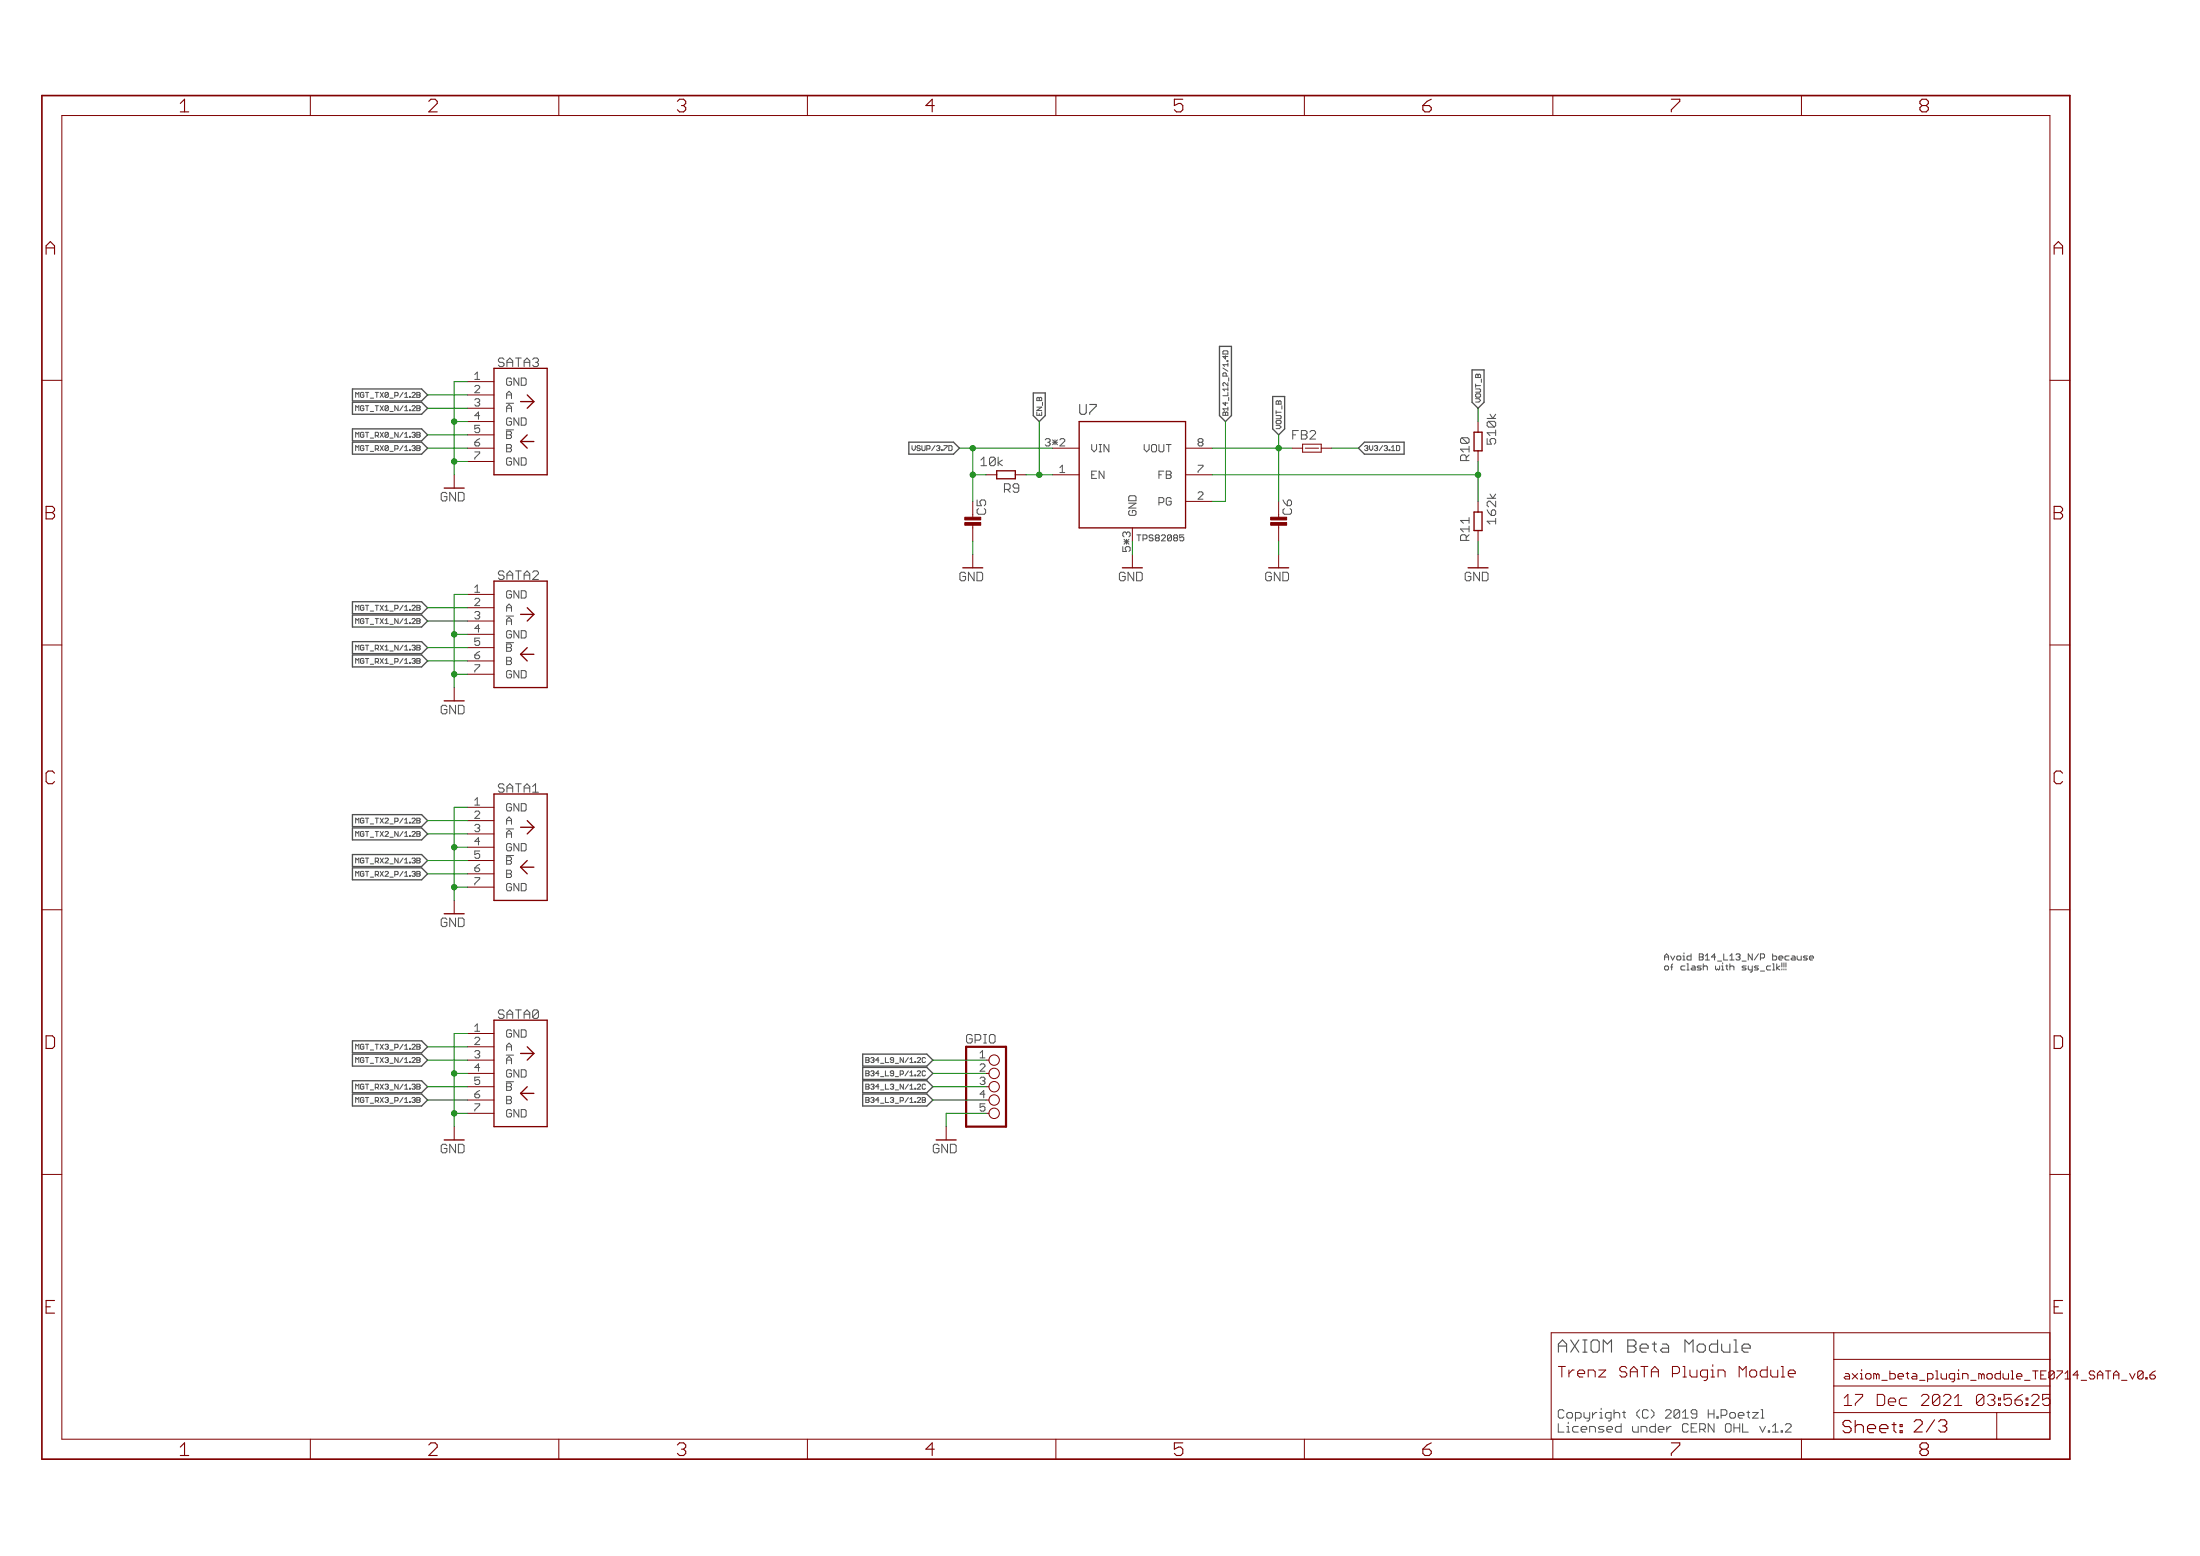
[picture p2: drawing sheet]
<svg xmlns="http://www.w3.org/2000/svg" width="420mm" height="297mm" viewBox="0 0 420 297" stroke-linecap="round" stroke-linejoin="round" font-family="sans-serif">
<path d="M206.2 77.2v1.6l.3 .3h.6M297.6 257h1.6M298.4 255.8l-.8 .8v1.5" fill="none" stroke="#505050" stroke-width=".21"/>
<g fill="none" stroke="#505050" stroke-width=".19">
<path d="M67.9 75.9v-1l.3 .3 .3-.3v1M67.9 78.4v-1l.3 .4 .3-.4v1M69.2 77.9h.3M69.5 75.1l-.2-.2h-.3l-.1 .2v.6l.1 .2h.3l.2-.2v-.3h-.3M69.5 77.6l-.2-.2h-.3l-.1 .2v.6l.1 .2h.3l.2-.2M90.7 73.8l.2-.2h.5l.2 .2v.2l-.9 1h.9M90.7 71.5l.4-.5v1.4M90.7 72.4h.9M90.7 76.3l.2-.2h.5l.2 .2M90.7 77.3l.2 .2h.5l.2-.2M91.1 76.8h.3M91.4 76.8l.2 .2"/>
<path d="M91.6 76.6l-.2 .2M91.6 79.4h-.9l.7-.7v1.4M95.2 69.7l.3 .3h.5M96 68.3h-.5l-.3 .3v.3l.3 .3h.5M96.7 77h1.4M96.8 76.1v-.9l.4-.5 .5 .5v.9M96.8 75.4h.9M96.8 77.9h.9M97.2 72.9h.5M97.7 72.4l-.2-.2h-.5l-.2 .2v.9l.2 .3h.5l.2-.3M97.7 77.7l-.5-.5-.4 .5v.9M198 78.7v.6h.9"/>
<path d="M198 77.7h.9l-.9 .7h.9M198.5 76l-.2-.1-.3 .1v.5h.9M198.5 76l.1-.1 .3 .1M198.5 76v.5M198.5 79v.3M233.6 67.1l.1-.1h.6l.2 .1v.5h-.9zM233.6 75.5h.9M233.6 70.3l.9 .6M233.7 73.7l-.1-.2v-.3l.1-.2 .8 .7M234 78.8l-.3-.1-.1 .1v.5h.9M234 78.8l.2-.1 .3 .1M234 67.9v.6l-.4-.4h.9"/>
<path d="M234 76.8v.6l-.4-.5h.9M234 78.8v.5M234.2 71.8v-.5l-.2-.1-.4 .1v.5h.9M234.5 78h-.9l.3 .4M234.5 74.3h-.9l.3 .3M234.5 69.6h-.9l.3 .3M234.5 68.8h-.2v.2h.2M243.7 79.3h.8l.2 .2M243.7 78.4v.6M243.7 78.7h1M244.2 76.7l-.3-.2-.2 .2v.5h1M244.2 76.7l.1-.2 .4 .2"/>
<path d="M244.2 76.7v.5M244.7 79.8l-.2 .1h-.8M281.8 76.1h.6l.4 .3-.4 .4h-.6M281.8 73.3v.6M281.8 74.3h.8l.2 .1M281.8 73.6h1M282.3 71.6l-.2-.2-.3 .2v.5h1M282.3 71.6l.1-.2 .4 .2M282.3 71.6v.5M282.8 75.3l-.2-.1h-.6l-.2 .1v.3l.2 .2h.6l.2-.2M282.8 74.7l-.2 .2h-.8M284 79.9h1.6"/>
<path d="M67.9 83.5v-1l.3 .3 .3-.3v1M67.9 86v-.9l.3 .3 .3-.3v.9M69.2 83h.3M69.3 82.5h-.3l-.1 .2v.6l.1 .2h.3M69.5 85.2l-.2-.1h-.3l-.1 .1v.7l.1 .1h.3l.2-.1v-.3h-.3M84.8 94.8h.5M85.1 94h-.6l-.2 .3v1.1l.2 .2h.6M90.7 86.3h.9v.2l-.9 .9v.3M90.7 84.4v.5l.2 .2h.5l.2-.2M90.7 84.4h.7l.2 .3M91.6 81.2h-.9v.7l.4-.2h.3l.2 .2v.5l-.2 .2h-.5l-.2-.2M91.6 83.7l-.9 .7"/>
<path d="M96.7 82.1h1.4M96.8 83h.7M96.8 85.6h.7M97.2 80.5h.5M97.2 88.1h.5M97.5 83l.2 .2M97.5 85.6l.2 .2M97.7 80l-.2-.2h-.5l-.2 .2v.9l.2 .3h.5l.2-.3M97.7 82.5l-.2-.2h-.7v1.4h.7l.2-.2M97.7 85.1l-.2-.2h-.7v1.4h.7l.2-.3M97.7 87.6l-.2-.2h-.5l-.2 .2v1l.2 .2h.5l.2-.2M97.7 82.8l-.2 .2"/>
<path d="M97.7 85.3l-.2 .3M174.2 85.1v.6l.3 .3 .3-.3v-.6M175.1 85.9l.2 .1h.3M175.6 85.1h-.3l-.2 .1 .2 .4h.3M186.6 95.4v1.1h.8M186.9 97.1l-.3 .2v.6l.3 .3h1.1M187.3 87.8l.6-.5v1.6M187.3 88.9h1.1M191.8 93.4h.9M192.4 93.4l.5 .6M192.7 92.4h-.9v1.6M199.6 84l.3-.3h.4l.3 .3v.2l-.3 .2"/>
<path d="M200.1 84.4h.2M200.3 84.4l.3 .3v.2l-.3 .2h-.4l-.3-.2M202.4 89.3l.5-.5v1.4M202.4 90.2h.9M208.5 84.9v.9l.5 .5 .4-.5M208.5 90.6h.5M209.4 89.9h-.9v1.4h.9M215.6 96.1h1.4l-1.4 .9h1.4M215.8 97.5l-.2 .2v.4l.2 .3h.9M216.7 94.6h-.9l-.2 .3v.7h1.4M218.5 84.9v.9l.5 .5M221.3 90.6h.5"/>
<path d="M222.3 89.9h-1v1.4M222.3 95.2l-.3-.2h-.7v1.4M222.3 95.7l-.3 .2h-.7M228.8 88.8h.9v.2l-.9 1v.2M228.8 94.1l.2-.2h.5l.2 .2v.3l-.9 .9h.9M229 84.4l-.2 .3v.2l.2 .2h.5l.2-.2M229 84.4h.5M229.5 84.4l.2 .3M229.7 84l-.2-.3h-.5l-.2 .3v.2l.2 .2M229.7 84.2l-.2 .2M243.7 81.2h.6l.4 .3-.4 .3h-.6M244.7 80.4l-.2-.1h-.6l-.2 .1v.3l.2 .2h.6l.2-.2"/>
<path d="M245 95.4l.3 .6 .6 .5M245.3 97.1l-.3 .2v.6l.3 .3h1.1M246.9 83h.5M248 82.2h-1.1v1.6M260.6 85.2l.2-.1h.3l.1 .1-.1 .4M260.9 85.6h.2M261.1 85.6l.1 .1-.1 .3h-.3l-.2-.1M261.6 85.1v.6l.3 .3M278.9 83.8l.3-.2 1.1 1h-1.1l-.3-.2zM279.2 83.6h1.1M279.7 86.8h-.5l-.3 .3v.8h1.7M280.6 99.4h-1.7l.6 .5"/>
<path d="M280.6 85.7h-1.7l.6 .6M284 97.3l.3 .6 .5 .5M284 80.7l.3-.3 1.1 1.1h-1.1l-.3-.2zM284 83.7v1.1h.8M284 95.1h1.6M284.3 80.4h1.1M284.6 95.7h-.3l-.3 .2v.6l.3 .3M285.6 99.5h-1.6l.6 .5M285.6 82.6h-1.6l.6 .6M67.9 116.5v-1l.3 .4 .3-.4v1M67.9 119v-.9l.3 .3 .3-.3v.9M69.2 118.6h.3"/>
<path d="M69.5 115.7l-.2-.2h-.3l-.1 .2v.6l.1 .2h.3l.2-.2v-.3h-.3M69.5 118.3l-.2-.2h-.3l-.1 .2v.6l.1 .1h.3l.2-.1M90.7 112.1l.4-.4v1.4M90.7 114.4l.2-.2h.5l.2 .2v.3l-.9 .9h.9M90.7 113.1h.9M90.7 117l.2-.3h.5l.2 .3M90.7 117.9l.2 .3h.5l.2-.3M91.1 117.5h.3M91.4 117.5l.2 .2M91.6 120h-.9l.7-.7v1.4M91.6 117.2l-.2 .3M95.2 110.3l.3 .3h.5"/>
<path d="M96 109h-.5l-.3 .3v.2l.3 .3h.5M96.7 117.6h1.4M96.8 116.7v-.9l.4-.5 .5 .5v.9M96.8 116h.9M96.8 118.6h.9M97.2 113.5h.5M97.7 113l-.2-.2h-.5l-.2 .2v.9l.2 .3h.5l.2-.3M97.7 118.3l-.5-.4-.4 .4v1M183.9 110h.5M184.1 109.2h-.5l-.3 .3v1.1l.3 .3h.5M214.3 110h.6M214.4 104.4v.9h.7l-.2-.5v-.2l.2-.2"/>
<path d="M214.6 109.2h-.5l-.3 .3v1.1l.3 .3h.5M214.7 103l.9 .9M214.7 103.4h.9M215.1 101.8l-.2-.2h-.2l-.3 .2v.5l.3 .2M215.6 103l-.9 .9M218.3 102.9h.6M218.9 102.1h-.6v1.2M242.3 110h.5M242.5 109.2h-.5l-.3 .3v1.1l.3 .3h.5M279.7 102.1h-.5l-.3 .2v.9h1.7M280.4 110h.5M280.6 101h-1.7l.6 .5"/>
<path d="M280.6 109.2h-.5l-.3 .3v1.1l.3 .3h.5M67.9 124.1v-.9l.3 .3 .3-.3v.9M67.9 126.6v-.9l.3 .3 .3-.3v.9M69.2 123.6h.3M69.3 123.2h-.3l-.1 .1v.7l.1 .1h.3M69.5 125.9l-.2-.2h-.3l-.1 .2v.6l.1 .1 .5-.1v-.3h-.3M84.8 135.4h.5M85.1 134.6h-.6l-.2 .3v1.1l.2 .3h.6M90.7 125.1h.7l.2 .2v.2l-.2 .3h-.5l-.2-.3zM90.7 126.9h.9M91.6 121.8h-.9v.7l.7-.2 .2 .2v.5l-.2 .2h-.5l-.2-.2M91.6 127.1l-.9 1v.2"/>
<path d="M91.6 124.4l-.9 .7M96.7 122.7h1.4M96.8 123.6h.7M96.8 126.2h.7M97.2 121.1h.5M97.2 128.7h.5M97.5 123.6l.2 .3M97.5 126.2l.2 .2M97.7 120.6l-.2-.2h-.5l-.2 .2v1l.2 .2h.5l.2-.2M97.7 123.2l-.2-.3h-.7v1.4h.7l.2-.2M97.7 125.7l-.2-.2h-.7v1.4h.7l.2-.3M97.7 128.2l-.2-.2h-.5l-.2 .2v1l.2 .2h.5l.2-.2"/>
<path d="M97.7 123.4l-.2 .2M97.7 125.9l-.2 .3M67.9 157.1v-.9l.3 .3 .3-.3v.9M67.9 159.7v-1l.3 .3 .3-.3v1M69.2 159.2h.3M69.5 156.3l-.2-.1h-.3l-.1 .1v.7l.1 .1 .5-.1v-.3h-.3M69.5 158.9l-.2-.2h-.3l-.1 .2v.6l.1 .2 .5-.2M90.7 152.8l.4-.5v1.4M90.7 155.1l.2-.3h.5l.2 .3v.2l-.9 .9h.9M90.7 157.6l.2-.2h.5l.2 .2v.2l-.2 .3M90.7 153.7h.9M91.1 158.1h.3"/>
<path d="M91.4 158.1l.2 .2v.2l-.2 .3h-.5l-.2-.3M95.2 151l.3 .2h.5M96 149.6h-.5l-.3 .3v.3l.3 .2h.5M96.7 158.2h1.4M96.8 157.4v-1l.4-.4 .5 .4v1M96.8 156.7h.9M96.8 159.2h.9M97.2 154.1h.5M97.7 153.6l-.2-.2h-.5l-.2 .2v1l.2 .2h.5l.2-.2M97.7 159l-.5-.5-.4 .5v.9M67.9 164.7v-.9l.3 .3 .3-.3v.9M67.9 167.3v-1l.3 .4 .3-.4v1"/>
<path d="M69.2 164.3h.3M69.3 163.8h-.3l-.1 .2v.6l.1 .1h.3M69.5 166.5l-.2-.2h-.3l-.1 .2v.6l.1 .2 .5-.2v-.3h-.3M84.8 176.1h.5M85.1 175.3h-.6l-.2 .2v1.1l.2 .3h.6M90.7 165.7h.7l.2 .2v.3l-.2 .2h-.5l-.2-.2zM90.7 167.5h.9v.3l-.9 .9v.2M91.6 162.5h-.9v.7l.4-.3h.3l.2 .3v.4l-.2 .3h-.5l-.2-.3M91.6 160.6h-.9l.7-.7v1.4M91.6 165l-.9 .7M96.7 163.3h1.4M96.8 164.3h.7"/>
<path d="M96.8 166.8h.7M97.2 161.7h.5M97.2 169.4h.5M97.5 164.3l.2 .2M97.5 166.8l.2 .2M97.7 161.3l-.2-.3h-.5l-.2 .3v.9l.2 .2h.5l.2-.2M97.7 163.8l-.2-.2h-.7v1.4h.7l.2-.3M97.7 166.3l-.2-.2h-.7v1.4h.7l.2-.2M97.7 168.9l-.2-.2h-.5l-.2 .2v.9l.2 .3h.5l.2-.3M97.7 164l-.2 .3M97.7 166.6l-.2 .2M69.5 199.5l-.2-.2h-.3l-.1 .2v.6l.1 .2h.3l.2-.2v-.3h-.3"/>
<path d="M90.7 195.9l.4-.4v1.4M90.7 198.2l.2-.2h.5l.2 .2v.3l-.9 .9h.9M90.7 196.9h.9M95.2 194.1l.3 .3h.5M96 192.8h-.5l-.3 .3v.2l.3 .3h.5M96.8 199.8h.9M97.2 197.3h.5M97.7 196.8l-.2-.2h-.5l-.2 .2v1l.2 .2h.5l.2-.2M185.1 198.3h.6M185.4 197.5h-.6l-.2 .3v1l.2 .3h.6M317.9 183.3v-.8l.4-.4 .4 .4v.8M317.9 182.7h.8"/>
<path d="M318.1 184.4h.4l.2 .2v.4l-.2 .2h-.4l-.2-.2v-.4zM339.9 184.4l-.6 .4 .6 .4M340.3 183.8v.8M340.3 185v.2M340.7 183.8v.8M340.7 185v.2M341.1 183.8v.8M341.1 185v.2M344.6 182.9h.4l.2 .2-.2 .2h-.6M344.6 182.5h.6M345.6 182.9h.8l-.2-.4h-.4l-.2 .2v.4l.2 .2h.4M67.9 200.3v-1l.3 .4 .3-.4v1"/>
<path d="M67.9 202.8v-.9l.3 .3 .3-.3v.9M67.9 207.9v-.9l.3 .3 .3-.3v.9M67.9 210.5v-1l.3 .3 .3-.3v1M69.2 202.4h.3M69.2 207.5h.3M69.3 207h-.3l-.1 .1v.7l.1 .1h.3M69.5 209.7l-.2-.2h-.3l-.1 .2v.6l.1 .2h.3l.2-.2v-.3h-.3M69.5 202.1l-.2-.2h-.3l-.1 .2v.6l.1 .1h.3l.2-.1M84.8 219.2h.5M85.1 218.4h-.6l-.2 .3v1.1l.2 .3h.6M90.7 200.8l.2-.2h.5l.2 .2v.2l-.2 .3M90.7 208.9h.7l.2 .2v.2l-.2 .3h-.5l-.2-.3z"/>
<path d="M90.7 210.7h.9v.2l-.9 1v.2M91.1 201.3h.3M91.4 201.3l.2 .2v.2l-.2 .3h-.5l-.2-.3M91.6 205.6h-.9v.7l.4-.2h.3l.2 .2v.5l-.2 .2h-.5l-.2-.2M91.6 203.8h-.9l.7-.7v1.4M91.6 208.2l-.9 .7M96.7 201.4h1.4M96.7 206.5h1.4M96.8 200.5v-.9l.4-.5 .5 .5v.9M96.8 202.4h.9M96.8 207.5h.7M96.8 210h.7"/>
<path d="M97.2 204.9h.5M97.2 212.5h.5M97.5 207.5l.2 .2M97.5 210l.2 .2M97.7 202.1l-.5-.4-.4 .4v1M97.7 204.4l-.2-.2h-.5l-.2 .2v1l.2 .2h.5l.2-.2M97.7 207l-.2-.2h-.7v1.4h.7l.2-.3M97.7 209.5l-.2-.2h-.7v1.4h.7l.2-.2M97.7 212.1l-.2-.3h-.5l-.2 .3v.9l.2 .2h.5l.2-.2M97.7 207.2l-.2 .3M97.7 209.8l-.2 .2M165.4 202.4h.4"/>
<path d="M165.4 204.9h.4M165.4 207.5h.4M165.4 210h.4M165.4 201.9h.4l.2 .2-.2 .3 .2 .3-.2 .1h-.4zM165.4 207h.4l.2 .1-.2 .4 .2 .3-.2 .1h-.4zM165.4 209.5h.4l.2 .2-.2 .3 .2 .3-.2 .2h-.4zM165.4 204.4h.4l.2 .2-.2 .3 .2 .3-.2 .2h-.4zM166.3 202.1l.2-.2h.3l.1 .2-.1 .3M166.3 207.1l.2-.1h.3l.1 .1-.1 .4M166.3 209.7l.2-.2h.3l.1 .2-.1 .3M166.3 204.6l.2-.2h.3l.1 .2-.1 .3M166.6 202.4h.2"/>
<path d="M166.6 204.9h.2M166.6 207.5h.2M166.6 210h.2M166.8 202.4l.1 .1-.1 .3h-.3l-.2-.1M166.8 207.5l.1 .1-.1 .3h-.3l-.2-.1M166.8 210l.1 .1-.1 .4h-.3l-.2-.2M166.8 204.9l.1 .2-.1 .3h-.3l-.2-.2M167.7 201.9l-.5 .5h.7M167.7 204.4l-.5 .5h.7M167.7 207l-.5 .5h.7M167.7 209.5l-.5 .5h.7M178.8 219.2h.5"/>
<path d="M179 218.4h-.5l-.3 .3v1.1l.3 .3h.5M187.2 202h.9M187.2 205.9l.2-.3h.5l.2 .3M187.2 206.8l.2 .2h.5l.2-.2M187.2 201l.4-.4v1.4M187.2 203.3l.2-.2h.5l.2 .2M187.2 211.9l.2 .2h.5l.2-.2M187.6 206.3h.3M187.9 206.3l.2 .3M188.1 208.9h-.9l.7-.7v1.4M188.1 210.7h-.9v.7l.4-.2h.3l.2 .2M188.1 203.6l-.9 .9h.9"/>
<path d="M188.1 206.1l-.2 .2M297.6 271.8v1.6h1.1M298.4 269.1h-.5l-.3 .3v1.1l.3 .2h.5M334.7 269.6h1.1l-1.1 1.1M336.3 269.1h.3v1.6M340.2 273.1h.2v.3h-.2zM341 272l.2-.2h.6l.3 .2v.3l-1.1 1.1h1.1"/>
</g>
<g fill="none" stroke="#505050" stroke-width=".25">
<path d="M81.7 75.4l-1.2-1.1h-13.2v2.2h13.2M81.7 77.9l-1.2-1.1h-13.2v2.3h13.2M197.3 75h2.3v4.3l-1.1 1.2-1.2-1.2zM232.9 66.1h2.3v13.2l-1.2 1.2-1.1-1.2zM243.1 75.7h2.2v6.2l-1.1 1.1-1.1-1.1zM281.1 70.6h2.3v6.2l-1.1 1.1-1.2-1.1zM81.7 83l-1.2-1.1h-13.2v2.3h13.2M81.7 85.6l-1.2-1.2h-13.2v2.3h13.2M173.6 84.4h8.5l1.1 1.2-1.1 1.1h-8.5zM259.4 85.6l1.2-1.2h7.6v2.3h-7.6zM81.7 116l-1.2-1.1h-13.2v2.3h13.2M81.7 118.6l-1.2-1.2h-13.2v2.3h13.2"/>
<path d="M81.7 123.6l-1.2-1.1h-13.2v2.3h13.2M81.7 126.2l-1.2-1.2h-13.2v2.3h13.2M81.7 156.7l-1.2-1.2h-13.2v2.3h13.2M81.7 159.2l-1.2-1.1h-13.2v2.2h13.2M81.7 164.3l-1.2-1.2h-13.2v2.3h13.2M81.7 166.8l-1.2-1.1h-13.2v2.3h13.2M81.7 199.8l-1.2-1.1h-13.2v2.3h13.2M81.7 202.4l-1.2-1.2h-13.2v2.3h13.2M81.7 207.5l-1.2-1.2h-13.2v2.3h13.2M81.7 210l-1.2-1.1h-13.2v2.2h13.2M178.2 202.4l-1.2-1.2h-12.2v2.3h12.2M178.2 207.5l-1.2-1.2h-12.2v2.3h12.2"/>
<path d="M178.2 210l-1.2-1.1h-12.2v2.2h12.2M178.2 204.9l-1.2-1.1h-12.2v2.3h12.2"/>
</g>
<g fill="none" stroke="#800000" stroke-width=".19">
<path d="M59.3 18.2v3.9M106.7 18.2v3.9M154.2 18.2v3.9M201.7 18.2v3.9M249.1 18.2v3.9M296.6 18.2v3.9M344 18.2v3.9M11.8 22.1h379.7v252.6h-379.7zM8 72.6h3.8M89.3 72.9h5M89.3 75.4h5M89.3 77.9h5"/>
<path d="M391.5 72.6h3.8M86.7 90.6v2.6M89.3 80.5h5M89.3 83h5M89.3 85.6h5M89.3 88.1h5M185.8 95.7v3M188.3 90.6h2.1M193.9 90.6h2M201 85.6h5.1M201 90.6h5.1M226.4 85.6h5.1"/>
<path d="M226.4 95.7h5.1M226.4 90.6h5.1M244.2 95.7v3M246.7 85.6h2.1M248.8 84.8h3.5v1.5h-3.5zM249.3 85.6h2.5M252.3 85.6h2.1M282.3 80.5v2M282.3 95.7v2M89.3 113.5h5M89.3 116h5M89.3 118.6h5"/>
<path d="M185.8 100.3v3M185.8 105.9v2.5M216.3 105.9v2.5M244.2 100.3v3M244.2 105.9v2.5M282.3 105.9v2.5M8 123.1h3.8M86.7 131.3v2.5M89.3 121.1h5M89.3 123.6h5M89.3 126.2h5M89.3 128.7h5"/>
<path d="M391.5 123.1h3.8M89.3 154.1h5M89.3 156.7h5M89.3 159.2h5M8 173.7h3.8M86.7 171.9v2.5M89.3 161.7h5M89.3 164.3h5M89.3 166.8h5M89.3 169.4h5M391.5 173.7h3.8M89.3 197.3h5"/>
<path d="M89.3 199.8h5M86.7 215.1v2.5M89.3 202.4h5M89.3 204.9h5M89.3 207.5h5M89.3 210h5M89.3 212.5h5M180.7 215.1v2.5M8 224.2h3.8M391.5 224.2h3.8M350.2 254.4v20.3M350.2 259.5h41.3"/>
<path d="M391.5 254.4h-95.3v20.3M59.3 274.7v3.9M106.7 274.7v3.9M154.2 274.7v3.9M201.7 274.7v3.9M249.1 274.7v3.9M296.6 274.7v3.9M297.6 260.9h1.4M340.2 260.9h.3v2M340.2 262.9h.6M341.5 262.2h1.4v-.3l-.4-.4h-.6l-.4 .4v.6l.4 .4h.6M344 274.7v3.9"/>
<path d="M350.2 269.7h41.3M350.2 264.6h41.3M352.2 268.3h1.4M352.4 262.2h.6M352.9 266.2l-.7 .7M353.2 262.7h-.8l-.2 .3 .2 .2h.8M381.3 269.7v5M390.1 266.2h1.4M390.1 267.3l.7-.4h.4l.3 .4M391.5 267.9l-.3 .4h-.7M410.6 262.5h.8l.2 .2v.3l-.2 .2h-.6l-.2-.2zM411.6 261.7l-.5 .3-.5 .5"/>
<circle cx="189.9" cy="202.4" r=".99"/>
<circle cx="189.9" cy="204.9" r=".99"/>
<circle cx="189.9" cy="207.5" r=".99"/>
<circle cx="189.9" cy="210" r=".99"/>
<circle cx="189.9" cy="212.5" r=".99"/>
</g>
<g fill="none" stroke="#800000" stroke-width=".21">
<path d="M35.2 18.9l-.8 .8M82.3 18.9l-.4 .4M83.5 19.7l-1.6 1.7h1.6M129.8 18.9l-.4 .4M178 18.9l-1.2 1.3h1.6M225.9 18.9h-1.6v1.3l.8-.5M272.5 19.3l-.8 .9M319.2 18.9h1.6M320.8 19.3l-1.6 1.7v.4M367.1 18.9l-.4 .4v.4l.4 .5-.4 .4v.4l.4 .4M34.4 21.4h1.6M129.4 21l.4 .4"/>
<path d="M224.3 21l.4 .4M271.7 20.2v.8l.4 .4M271.7 20.2h1.2M8.8 47.3h1.6M9.6 46.1l-.8 .8v1.6M392.3 47.3h1.6M393.1 46.1l-.8 .8v1.6M8.8 97.9h1.2M10 96.7h-1.2v2.4h1.2M392.3 97.9h1.2M393.5 96.7h-1.2v2.4h1.2M9.2 147.2l-.4 .4v1.6l.4 .4"/>
<path d="M392.7 147.2l-.4 .4v1.6l.4 .4M10 197.7h-1.2v2.5h1.2M393.5 197.7h-1.2v2.5h1.2M8.8 249.5h.8M10.4 248.3h-1.6v2.4h1.6M392.3 249.5h.8M393.9 248.3h-1.6v2.4h1.6M34.4 277.9h1.6M35.2 275.4l-.8 .8M82.3 275.4l-.4 .4M83.5 276.2l-1.6 1.7h1.6M129.4 277.5l.4 .4"/>
<path d="M129.8 275.4l-.4 .4M178 275.4l-1.2 1.2h1.6M224.3 277.5l.4 .4M225.9 275.4h-1.6v1.2l.8-.4M271.7 276.6h1.2M271.7 276.6v.9l.4 .4M272.5 275.8l-.8 .8M319.2 275.4h1.6M320.8 275.8l-1.6 1.7v.4M352 273.1l.4 .4M352.4 271.2l-.4 .3v.4l.4 .4M367.1 275.4l-.4 .4v.4l.4 .4-.4 .5v.4l.4 .4"/>
</g>
<path d="M8 18.2h387.3v260.4h-387.3z" fill="none" stroke="#800000" stroke-width=".32"/>
<g fill="none" stroke="#800000" stroke-width=".25">
<path d="M94.3 70.3h10.2v20.3h-10.2zM99.4 76.7h2.6M100.7 75.4l1.3 1.3M102 76.7l-1.3 1.2M84.8 93.2h3.8M99.4 84.3l1.3 1.3M99.4 84.3h2.6M100.7 83l-1.3 1.3M190.4 89.9v1.5h3.5v-1.5M206.1 80.5h20.3v20.3h-20.3zM282.3 97.7h.7v3.6h-.7M282.3 82.5h.7v3.6h-.7"/>
<path d="M94.3 110.9h10.2v20.4h-10.2zM99.4 117.3h2.6M100.7 116l1.3 1.3M102 117.3l-1.3 1.3M183.9 108.4h3.8M214.4 108.4h3.8M242.3 108.4h3.8M280.4 108.4h3.8M84.8 133.8h3.8M99.4 124.9l1.3 1.3M99.4 124.9h2.6M100.7 123.6l-1.3 1.3"/>
<path d="M94.3 151.6h10.2v20.3h-10.2zM99.4 157.9h2.6M100.7 156.7l1.3 1.2M102 157.9l-1.3 1.3M84.8 174.4h3.8M99.4 165.5l1.3 1.3M99.4 165.5h2.6M100.7 164.3l-1.3 1.2M94.3 194.8h10.2v20.3h-10.2zM100.7 199.8l1.3 1.3M84.8 217.6h3.8M99.4 201.1h2.6"/>
<path d="M99.4 208.7l1.3 1.3M99.4 208.7h2.6M100.7 207.5l-1.3 1.2M102 201.1l-1.3 1.3M178.8 217.6h3.8"/>
</g>
<g fill="#800000" stroke="#800000" stroke-width=".19">
<path d="M242.7 99.8h3v.5h-3z"/>
<path d="M242.7 98.7h3v.6h-3z"/>
<path d="M184.3 99.8h3v.5h-3z"/>
<path d="M184.3 98.7h3v.6h-3z"/>
</g>
<path d="M184.5 199.8h7.6v15.3h-7.6z" fill="none" stroke="#800000" stroke-width=".42"/>
<g fill="none" stroke="#008000" stroke-width=".19">
<path d="M81.7 75.4h7.6M81.7 77.9h7.6M89.3 72.9h-2.6v17.7M282.3 77.9v2.6M81.7 83h7.6M81.7 85.6h7.6M86.7 88.1h2.6M86.7 80.5h2.6M183.2 85.6h17.8M185.8 85.6v10.1M185.8 90.6h2.5M195.9 90.6h5.1"/>
<path d="M198.5 80.5v10.1M231.5 85.6h15.2M231.5 90.6h50.8M234 80.5v15.2h-2.5M244.2 83v12.7M254.4 85.6h5M282.3 88.1v7.6M81.7 116h7.6M81.7 118.6h7.6M89.3 113.5h-2.6v17.8M185.8 103.3v2.6M216.3 103.3v2.6"/>
<path d="M244.2 103.3v2.6M282.3 103.3v2.6M81.7 123.6h7.6M81.7 126.2h7.6M86.7 128.7h2.6M86.7 121.1h2.6M81.7 156.7h7.6M81.7 159.2h7.6M89.3 154.1h-2.6v17.8M81.7 164.3h7.6M81.7 166.8h7.6M86.7 169.4h2.6"/>
<path d="M86.7 161.7h2.6M81.7 199.8h7.6M89.3 197.3h-2.6v17.8M81.7 202.4h7.6M81.7 207.5h7.6M81.7 210h7.6M86.7 212.5h2.6M86.7 204.9h2.6M178.2 204.9h10.1M178.2 202.4h10.1M178.2 207.5h10.1M178.2 210h10.1"/>
<path d="M188.3 212.5h-7.6v2.6"/>
</g>
<g fill="#008000" stroke="#008000" stroke-width=".19">
<circle cx="86.7" cy="88.1" r=".51"/>
<circle cx="86.7" cy="80.5" r=".51"/>
<circle cx="86.7" cy="128.7" r=".51"/>
<circle cx="86.7" cy="121.1" r=".51"/>
<circle cx="86.7" cy="169.4" r=".51"/>
<circle cx="86.7" cy="161.7" r=".51"/>
<circle cx="86.7" cy="212.5" r=".51"/>
<circle cx="86.7" cy="204.9" r=".51"/>
<circle cx="244.2" cy="85.6" r=".51"/>
<circle cx="198.5" cy="90.6" r=".51"/>
<circle cx="282.3" cy="90.6" r=".51"/>
<circle cx="185.8" cy="85.6" r=".51"/>
<circle cx="185.8" cy="90.6" r=".51"/>
</g>
<g font-size="3.7" fill="#800000">
<text x="35.8" y="21.4">1</text>
<text x="83.3" y="21.4">2</text>
<text x="130.7" y="21.4">3</text>
<text x="178.2" y="21.4">4</text>
<text x="225.7" y="21.4">5</text>
<text x="273.1" y="21.4">6</text>
<text x="320.6" y="21.4">7</text>
<text x="368" y="21.4">8</text>
<text x="10.1" y="48.6">A</text>
<text x="393.6" y="48.6">A</text>
<text x="10.1" y="99.2">B</text>
<text x="393.6" y="99.2">B</text>
<text x="10.1" y="149.7">C</text>
<text x="393.6" y="149.7">C</text>
<text x="9.9" y="200.2">D</text>
<text x="393.4" y="200.2">D</text>
<text x="35.8" y="277.9">1</text>
<text x="83.3" y="277.9">2</text>
<text x="130.7" y="277.9">3</text>
<text x="178.2" y="277.9">4</text>
<text x="225.7" y="277.9">5</text>
<text x="273.1" y="277.9">6</text>
<text x="320.6" y="277.9">7</text>
<text x="368" y="277.9">8</text>
</g>
<text font-size="3.6" fill="#505050" x="299" y="258.2">AXIOM Beta Module</text>
<text font-size="3.6" fill="#800000" x="353.3" y="273.6">Sheet: 2/3</text>
<g font-size="3.2" fill="#800000">
<text x="353.6" y="268.4">17 Dec 2021</text>
<text x="375.2" y="268.4">03:56:26</text>
</g>
<text font-size="3.1" fill="#800000" x="299" y="263">Trenz SATA Plugin Module</text>
<text font-size="2.9" fill="#505050" x="207.5" y="79.2">U7</text>
<g font-size="2.5" fill="#505050">
<text x="96.6" y="70.1">SATA3</text>
<text x="248.3" y="83.9">FB2</text>
<text x="287.2" y="84.8" transform="rotate(-90 287.2 84.8)">510k</text>
<text x="85.6" y="95.7">GND</text>
<text x="193.2" y="94.1">R9</text>
<text x="189.8" y="98.2" transform="rotate(-90 189.8 98.2)">C5</text>
<text x="248.2" y="98.2" transform="rotate(-90 248.2 98.2)">C6</text>
<text x="287.2" y="100.1" transform="rotate(-90 287.2 100.1)">162k</text>
<text x="96.6" y="110.7">SATA2</text>
<text x="184.7" y="110.9">GND</text>
<text x="215.2" y="110.9">GND</text>
<text x="243.1" y="110.9">GND</text>
<text x="281.2" y="110.9">GND</text>
<text x="85.6" y="136.3">GND</text>
<text x="96.6" y="151.3">SATA1</text>
<text x="85.6" y="177">GND</text>
<text x="96.6" y="194.5">SATA0</text>
<text x="186" y="199.2">GPIO</text>
<text x="85.6" y="220.1">GND</text>
<text x="179.6" y="220.1">GND</text>
<text x="299" y="270.8">Copyright (C) 2019 H.Poetzl</text>
<text x="299" y="273.5">Licensed under CERN OHL v.1.2</text>
</g>
<g font-size="2.5" fill="#800000">
<text x="188.7" y="89">10k</text>
<text x="282.1" y="88" transform="rotate(-90 282.1 88)">R10</text>
<text x="282.1" y="103.2" transform="rotate(-90 282.1 103.2)">R11</text>
</g>
<g font-size="2.3" fill="#800000">
<text x="353.6" y="263.3">axiom_beta_plugin_module_TE0714</text>
<text x="395.8" y="263.3">_SATA_v0.6</text>
</g>
<g font-size="2.1" fill="#505050">
<text x="92.1" y="77.6">3</text>
<text x="98.1" y="73.6">GND</text>
<text x="98.1" y="78.7">A</text>
<text x="98.1" y="81.2">GND</text>
<text x="98.1" y="83.8">B</text>
<text x="92.1" y="85.2">6</text>
<text x="98.1" y="86.3">B</text>
<text x="98.1" y="88.8">GND</text>
<text x="201.4" y="85.2">3*2</text>
<text x="209.9" y="86.3">VIN</text>
<text x="219.5" y="86.3">VOUT</text>
<text x="230.2" y="85.2">8</text>
<text x="209.9" y="91.4">EN</text>
<text x="222.8" y="91.4">FB</text>
<text x="218.5" y="98.4" transform="rotate(-90 218.5 98.4)">GND</text>
<text x="222.6" y="96.5">PG</text>
<text x="92.1" y="118.2">3</text>
<text x="98.1" y="114.2">GND</text>
<text x="98.1" y="119.3">A</text>
<text x="98.1" y="121.9">GND</text>
<text x="98.1" y="124.4">B</text>
<text x="92.1" y="128.4">7</text>
<text x="98.1" y="126.9">B</text>
<text x="98.1" y="129.5">GND</text>
<text x="98.1" y="154.9">GND</text>
<text x="98.1" y="160">A</text>
<text x="98.1" y="162.5">GND</text>
<text x="98.1" y="165">B</text>
<text x="98.1" y="167.6">B</text>
<text x="98.1" y="170.1">GND</text>
<text x="98.1" y="198">GND</text>
<text x="98.1" y="203.1">A</text>
<text x="98.1" y="205.7">GND</text>
<text x="98.1" y="208.2">B</text>
<text x="98.1" y="210.7">B</text>
<text x="98.1" y="213.3">GND</text>
</g>
<g font-size="2.1" fill="#800000">
<text x="217.3" y="104.9" transform="rotate(-90 217.3 104.9)">5*3</text>
<text x="188.6" y="202">1</text>
<text x="188.6" y="204.6">2</text>
<text x="188.6" y="207.1">3</text>
<text x="188.6" y="212.2">5</text>
</g>
<g font-size="1.8" fill="#505050">
<text x="219" y="103.3">TPS82085</text>
<text x="319.3" y="183.3">Avoid B14_L13_N/P because</text>
<text x="319.3" y="185.2">of clash with sys_clk!!!</text>
</g>
<g font-size="1.4" fill="#505050">
<text x="70" y="75.9">MGT_TX0_P/1.2B</text>
<text x="284.2" y="76.8" transform="rotate(-90 284.2 76.8)">VOUT_B</text>
<text x="69.7" y="83.5">MGT_RX0_N/1.3B</text>
<text x="69.8" y="78.4">MGT_TX0_N/1.2B</text>
<text x="200.4" y="79.3" transform="rotate(-90 200.4 79.3)">EN_B</text>
<text x="236" y="79.3" transform="rotate(-90 236 79.3)">B14_L12_P/1.4D</text>
<text x="246.1" y="81.9" transform="rotate(-90 246.1 81.9)">VOUT_B</text>
<text x="69.9" y="86.1">MGT_RX0_P/1.3B</text>
<text x="175.9" y="86.1">VSUP/3.7D</text>
<text x="262" y="86.1">3V3/3.1D</text>
<text x="69.8" y="119.1">MGT_TX1_N/1.2B</text>
<text x="70" y="116.5">MGT_TX1_P/1.2B</text>
<text x="69.7" y="124.1">MGT_RX1_N/1.3B</text>
<text x="69.9" y="126.7">MGT_RX1_P/1.3B</text>
<text x="69.8" y="159.7">MGT_TX2_N/1.2B</text>
<text x="70" y="157.2">MGT_TX2_P/1.2B</text>
<text x="69.7" y="164.8">MGT_RX2_N/1.3B</text>
<text x="69.9" y="167.3">MGT_RX2_P/1.3B</text>
<text x="69.8" y="202.9">MGT_TX3_N/1.2B</text>
<text x="70" y="200.3">MGT_TX3_P/1.2B</text>
<text x="167.7" y="202.9">B34_L9_N/1.2C</text>
<text x="69.7" y="208">MGT_RX3_N/1.3B</text>
<text x="167.7" y="208">B34_L3_N/1.2C</text>
<text x="167.9" y="205.4">B34_L9_P/1.2C</text>
<text x="69.9" y="210.5">MGT_RX3_P/1.3B</text>
<text x="168" y="210.5">B34_L3_P/1.2B</text>
</g>
</svg>
